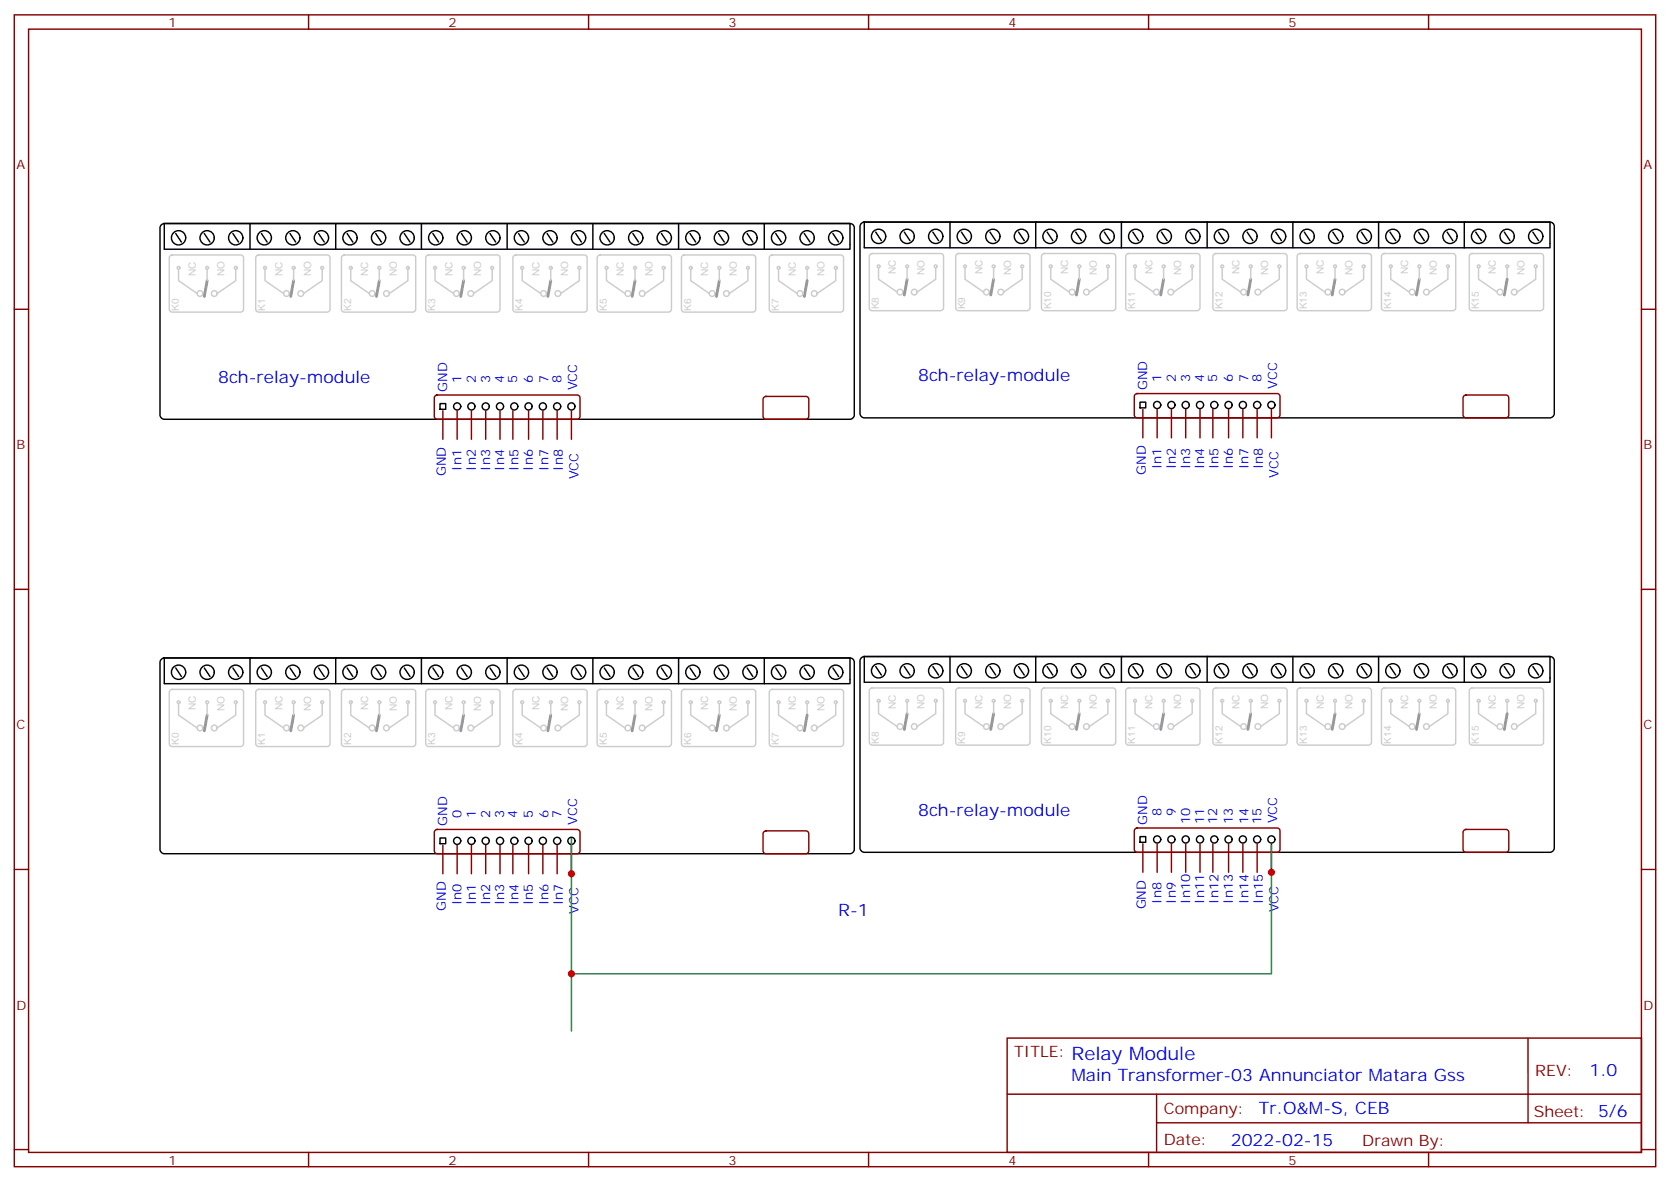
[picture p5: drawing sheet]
<svg xmlns="http://www.w3.org/2000/svg" width="412mm" height="292mm" viewBox="0 0 412 292" stroke-linecap="round" stroke-linejoin="round" font-family="sans-serif">
<g fill="none" stroke="#870000" stroke-width=".35">
<path d="M3.5 3.7h405.4v284.3h-405.4zM7.1 7.2h398.2v277.3h-398.2zM76.2 3.7v3.5M145.3 3.7v3.5M214.5 3.7v3.5M283.6 3.7v3.5M352.8 3.7v3.5M3.5 76.3h3.6M405.3 76.3h3.6M107.5 97.7l.4-.2h34.6a.71 .71 0 0 1 .7 .7v4.6a.76 .76 0 0 1-.7 .7h-34.6a.76 .76 0 0 1-.7-.7v-4.6zM188.7 98.1l.4-.2h9.9a.71 .71 0 0 1 .7 .7v4.2a.76 .76 0 0 1-.7 .7h-9.9a.76 .76 0 0 1-.7-.7v-4.2zM280.3 97.4l.5-.2h34.6a.71 .71 0 0 1 .7 .7v4.5a.76 .76 0 0 1-.7 .8h-34.6a.76 .76 0 0 1-.7-.8v-4.5z"/>
<path d="M361.5 97.7l.5-.2h9.9a.71 .71 0 0 1 .7 .7v4.2a.76 .76 0 0 1-.7 .8h-9.9a.76 .76 0 0 1-.7-.8v-4.2zM109.4 101.4v7M112.9 101.4v7M116.4 101.4v7M119.9 101.4v7M123.5 101.4v7M126.6 101.4v7M130.5 101.4v7M134.1 101.4v7M137.6 101.4v7M141.1 101.4v7M282.2 101v7.1"/>
<path d="M285.8 101v7.1M289.3 101v7.1M292.8 101v7.1M296.3 101v7.1M299.5 101v7.1M303.4 101v7.1M306.9 101v7.1M310.4 101v7.1M314 101v7.1M3.5 145.5h3.6M405.3 145.5h3.6M3.5 214.6h3.6"/>
<path d="M107.5 205l.4-.2h34.6a.71 .71 0 0 1 .7 .7v4.5a.76 .76 0 0 1-.7 .7h-34.6a.76 .76 0 0 1-.7-.7v-4.5zM109.4 208.6v7.1M112.9 208.6v7.1M116.4 208.6v7.1M119.9 208.6v7.1M123.5 208.6v7.1M126.6 208.6v7.1M130.5 208.6v7.1M134.1 208.6v7.1M137.6 208.6v7.1M141.1 208.6v7.1M188.7 205.3l.4-.2h9.9a.71 .71 0 0 1 .7 .7v4.2a.76 .76 0 0 1-.7 .7h-9.9a.76 .76 0 0 1-.7-.7v-4.2z"/>
<path d="M280.3 204.6l.5-.2h34.6a.71 .71 0 0 1 .7 .7v4.6a.76 .76 0 0 1-.7 .7h-34.6a.76 .76 0 0 1-.7-.7v-4.6zM282.2 208.3v7M285.8 208.3v7M289.3 208.3v7M292.8 208.3v7M296.3 208.3v7M299.5 208.3v7M303.4 208.3v7M306.9 208.3v7M310.4 208.3v7M314 208.3v7M361.5 205l.5-.2h9.9a.71 .71 0 0 1 .7 .7v4.2a.76 .76 0 0 1-.7 .7h-9.9a.76 .76 0 0 1-.7-.7v-4.2z"/>
<path d="M405.3 214.6h3.6M248.7 256.3h156.6v28.2h-156.6zM377.3 256.3v20.9M248.7 270.1h156.5M285.6 277.2h119.6M285.6 270.1v14.1M3.5 283.8h3.6M76.2 284.5v3.5M145.3 284.5v3.5M214.5 284.5v3.5M283.6 284.5v3.5M352.8 284.5v3.5"/>
<path d="M405.3 283.8h3.6"/>
</g>
<g fill="none" stroke="#ccc" stroke-width=".35">
<path d="M42 63.1l.5-.2h16.9a.71 .71 0 0 1 .7 .7v12.7a.76 .76 0 0 1-.7 .7h-16.9a.76 .76 0 0 1-.7-.7v-12.7zM44.1 66.5v2.8l4.6 3.2M51.2 66.5v2.8M58.2 66.5v2.8l-4.6 3.2M63.4 63.1l.5-.2h16.9a.71 .71 0 0 1 .7 .7v12.7a.76 .76 0 0 1-.7 .7h-16.9a.76 .76 0 0 1-.8-.7v-12.7zM65.4 66.5v2.8l4.6 3.2M72.5 66.5v2.8M79.6 66.5v2.8l-4.6 3.2M84.5 63.1l.5-.2h17a.71 .71 0 0 1 .7 .7v12.7a.76 .76 0 0 1-.7 .7h-17a.76 .76 0 0 1-.7-.7v-12.7zM86.6 66.5v2.8l4.6 3.2M93.7 66.5v2.8M100.7 66.5v2.8l-4.6 3.2"/>
<path d="M105.4 63.1l.4-.2h17a.71 .71 0 0 1 .7 .7v12.7a.76 .76 0 0 1-.7 .7h-17a.76 .76 0 0 1-.7-.7v-12.7zM107.4 66.5v2.8l4.6 3.2M114.5 66.5v2.8M121.5 66.5v2.8l-4.5 3.2M126.9 63.1l.5-.2h16.9a.71 .71 0 0 1 .7 .7v12.7a.76 .76 0 0 1-.7 .7h-16.9a.76 .76 0 0 1-.8-.7v-12.7zM128.9 66.5v2.8l4.6 3.2M136 66.5v2.8M143.1 66.5v2.8l-4.6 3.2M147.7 63.1l.5-.2h16.9a.71 .71 0 0 1 .7 .7v12.7a.76 .76 0 0 1-.7 .7h-16.9a.76 .76 0 0 1-.7-.7v-12.7zM149.8 66.5v2.8l4.5 3.2M156.8 66.5v2.8M163.9 66.5v2.8l-4.6 3.2"/>
<path d="M168.5 63.1l.5-.2h16.9a.71 .71 0 0 1 .7 .7v12.7a.76 .76 0 0 1-.7 .7h-16.9a.76 .76 0 0 1-.7-.7v-12.7zM170.6 66.5v2.8l4.6 3.2M177.6 66.5v2.8M184.7 66.5v2.8l-4.6 3.2M190.2 63.1l.5-.2h16.9a.71 .71 0 0 1 .7 .7v12.7a.76 .76 0 0 1-.7 .7h-16.9a.76 .76 0 0 1-.7-.7v-12.7zM192.3 66.5v2.8l4.5 3.2M199.3 66.5v2.8M206.4 66.5v2.8l-4.6 3.2M214.9 62.8l.5-.2h16.9a.71 .71 0 0 1 .7 .7v12.7a.76 .76 0 0 1-.7 .7h-16.9a.76 .76 0 0 1-.7-.7v-12.7zM217 66.1v2.8l4.5 3.2M224 66.1v2.8M231.1 66.1v2.8l-4.6 3.2"/>
<path d="M236.2 62.8l.5-.2h16.9a.71 .71 0 0 1 .8 .7v12.7a.76 .76 0 0 1-.8 .7h-16.9a.76 .76 0 0 1-.7-.7v-12.7zM238.3 66.1v2.8l4.6 3.2M245.4 66.1v2.8M252.4 66.1v2.8l-4.6 3.2M257.4 62.8l.5-.2h16.9a.71 .71 0 0 1 .7 .7v12.7a.76 .76 0 0 1-.7 .7h-16.9a.76 .76 0 0 1-.7-.7v-12.7zM259.5 66.1v2.8l4.6 3.2M266.5 66.1v2.8M273.6 66.1v2.8l-4.6 3.2M278.2 62.8l.5-.2h16.9a.71 .71 0 0 1 .7 .7v12.7a.76 .76 0 0 1-.7 .7h-16.9a.76 .76 0 0 1-.7-.7v-12.7zM280.3 66.1v2.8l4.6 3.2M287.3 66.1v2.8M294.4 66.1v2.8l-4.6 3.2"/>
<path d="M299.7 62.8l.5-.2h16.9a.71 .71 0 0 1 .8 .7v12.7a.76 .76 0 0 1-.8 .7h-16.9a.76 .76 0 0 1-.7-.7v-12.7zM301.8 66.1v2.8l4.6 3.2M308.9 66.1v2.8M315.9 66.1v2.8l-4.6 3.2M320.6 62.8l.4-.2h17a.71 .71 0 0 1 .7 .7v12.7a.76 .76 0 0 1-.7 .7h-17a.76 .76 0 0 1-.7-.7v-12.7zM322.6 66.1v2.8l4.6 3.2M329.7 66.1v2.8M336.7 66.1v2.8l-4.6 3.2M341.4 62.8l.4-.2h17a.71 .71 0 0 1 .7 .7v12.7a.76 .76 0 0 1-.7 .7h-17a.76 .76 0 0 1-.7-.7v-12.7zM343.4 66.1v2.8l4.6 3.2M350.5 66.1v2.8M357.5 66.1v2.8l-4.5 3.2"/>
<path d="M363.1 62.8l.4-.2h17a.71 .71 0 0 1 .7 .7v12.7a.76 .76 0 0 1-.7 .7h-17a.76 .76 0 0 1-.7-.7v-12.7zM365.1 66.1v2.8l4.6 3.2M372.2 66.1v2.8M379.2 66.1v2.8l-4.6 3.2M42 170.4l.5-.2h16.9a.71 .71 0 0 1 .7 .7v12.7a.76 .76 0 0 1-.7 .7h-16.9a.76 .76 0 0 1-.7-.7v-12.7zM44.1 173.7v2.8l4.6 3.2M51.2 173.7v2.8M58.2 173.7v2.8l-4.6 3.2M63.4 170.4l.5-.2h16.9a.71 .71 0 0 1 .7 .7v12.7a.76 .76 0 0 1-.7 .7h-16.9a.76 .76 0 0 1-.8-.7v-12.7zM65.4 173.7v2.8l4.6 3.2M72.5 173.7v2.8M79.6 173.7v2.8l-4.6 3.2"/>
<path d="M84.5 170.4l.5-.2h17a.71 .71 0 0 1 .7 .7v12.7a.76 .76 0 0 1-.7 .7h-17a.76 .76 0 0 1-.7-.7v-12.7zM86.6 173.7v2.8l4.6 3.2M93.7 173.7v2.8M100.7 173.7v2.8l-4.6 3.2M105.4 170.4l.4-.2h17a.71 .71 0 0 1 .7 .7v12.7a.76 .76 0 0 1-.7 .7h-17a.76 .76 0 0 1-.7-.7v-12.7zM107.4 173.7v2.8l4.6 3.2M114.5 173.7v2.8M121.5 173.7v2.8l-4.5 3.2M126.9 170.4l.5-.2h16.9a.71 .71 0 0 1 .7 .7v12.7a.76 .76 0 0 1-.7 .7h-16.9a.76 .76 0 0 1-.8-.7v-12.7zM128.9 173.7v2.8l4.6 3.2M136 173.7v2.8M143.1 173.7v2.8l-4.6 3.2"/>
<path d="M147.7 170.4l.5-.2h16.9a.71 .71 0 0 1 .7 .7v12.7a.76 .76 0 0 1-.7 .7h-16.9a.76 .76 0 0 1-.7-.7v-12.7zM149.8 173.7v2.8l4.5 3.2M156.8 173.7v2.8M163.9 173.7v2.8l-4.6 3.2M168.5 170.4l.5-.2h16.9a.71 .71 0 0 1 .7 .7v12.7a.76 .76 0 0 1-.7 .7h-16.9a.76 .76 0 0 1-.7-.7v-12.7zM170.6 173.7v2.8l4.6 3.2M177.6 173.7v2.8M184.7 173.7v2.8l-4.6 3.2M190.2 170.4l.5-.2h16.9a.71 .71 0 0 1 .7 .7v12.7a.76 .76 0 0 1-.7 .7h-16.9a.76 .76 0 0 1-.7-.7v-12.7zM192.3 173.7v2.8l4.5 3.2M199.3 173.7v2.8M206.4 173.7v2.8l-4.6 3.2"/>
<path d="M214.9 170l.5-.2h16.9a.71 .71 0 0 1 .7 .7v12.7a.76 .76 0 0 1-.7 .7h-16.9a.76 .76 0 0 1-.7-.7v-12.7zM217 173.4v2.8l4.5 3.2M224 173.4v2.8M231.1 173.4v2.8l-4.6 3.2M236.2 170l.5-.2h16.9a.71 .71 0 0 1 .8 .7v12.7a.76 .76 0 0 1-.8 .7h-16.9a.76 .76 0 0 1-.7-.7v-12.7zM238.3 173.4v2.8l4.6 3.2M245.4 173.4v2.8M252.4 173.4v2.8l-4.6 3.2M257.4 170l.5-.2h16.9a.71 .71 0 0 1 .7 .7v12.7a.76 .76 0 0 1-.7 .7h-16.9a.76 .76 0 0 1-.7-.7v-12.7zM259.5 173.4v2.8l4.6 3.2M266.5 173.4v2.8M273.6 173.4v2.8l-4.6 3.2"/>
<path d="M278.2 170l.5-.2h16.9a.71 .71 0 0 1 .7 .7v12.7a.76 .76 0 0 1-.7 .7h-16.9a.76 .76 0 0 1-.7-.7v-12.7zM280.3 173.4v2.8l4.6 3.2M287.3 173.4v2.8M294.4 173.4v2.8l-4.6 3.2M299.7 170l.5-.2h16.9a.71 .71 0 0 1 .8 .7v12.7a.76 .76 0 0 1-.8 .7h-16.9a.76 .76 0 0 1-.7-.7v-12.7zM301.8 173.4v2.8l4.6 3.2M308.9 173.4v2.8M315.9 173.4v2.8l-4.6 3.2M320.6 170l.4-.2h17a.71 .71 0 0 1 .7 .7v12.7a.76 .76 0 0 1-.7 .7h-17a.76 .76 0 0 1-.7-.7v-12.7zM322.6 173.4v2.8l4.6 3.2M329.7 173.4v2.8M336.7 173.4v2.8l-4.6 3.2"/>
<path d="M341.4 170l.4-.2h17a.71 .71 0 0 1 .7 .7v12.7a.76 .76 0 0 1-.7 .7h-17a.76 .76 0 0 1-.7-.7v-12.7zM343.4 173.4v2.8l4.6 3.2M350.5 173.4v2.8M357.5 173.4v2.8l-4.5 3.2M363.1 170l.4-.2h17a.71 .71 0 0 1 .7 .7v12.7a.76 .76 0 0 1-.7 .7h-17a.76 .76 0 0 1-.7-.7v-12.7zM365.1 173.4v2.8l4.6 3.2M372.2 173.4v2.8M379.2 173.4v2.8l-4.6 3.2"/>
<circle cx="44.1" cy="66.1" r=".35"/>
<circle cx="49.4" cy="72.5" r=".71"/>
<circle cx="51.2" cy="66.1" r=".35"/>
<circle cx="52.9" cy="72.5" r=".71"/>
<circle cx="58.2" cy="66.1" r=".35"/>
<circle cx="65.4" cy="66.1" r=".35"/>
<circle cx="70.7" cy="72.5" r=".71"/>
<circle cx="72.5" cy="66.1" r=".35"/>
<circle cx="74.3" cy="72.5" r=".71"/>
<circle cx="79.6" cy="66.1" r=".35"/>
<circle cx="86.6" cy="66.1" r=".35"/>
<circle cx="91.9" cy="72.5" r=".71"/>
<circle cx="93.7" cy="66.1" r=".35"/>
<circle cx="95.4" cy="72.5" r=".71"/>
<circle cx="100.7" cy="66.1" r=".35"/>
<circle cx="107.4" cy="66.1" r=".35"/>
<circle cx="112.7" cy="72.5" r=".71"/>
<circle cx="114.5" cy="66.1" r=".35"/>
<circle cx="116.2" cy="72.5" r=".71"/>
<circle cx="121.5" cy="66.1" r=".35"/>
<circle cx="128.9" cy="66.1" r=".35"/>
<circle cx="134.2" cy="72.5" r=".71"/>
<circle cx="136" cy="66.1" r=".35"/>
<circle cx="137.8" cy="72.5" r=".71"/>
<circle cx="143.1" cy="66.1" r=".35"/>
<circle cx="149.8" cy="66.1" r=".35"/>
<circle cx="155.1" cy="72.5" r=".71"/>
<circle cx="156.8" cy="66.1" r=".35"/>
<circle cx="158.6" cy="72.5" r=".71"/>
<circle cx="163.9" cy="66.1" r=".35"/>
<circle cx="170.6" cy="66.1" r=".35"/>
<circle cx="175.9" cy="72.5" r=".71"/>
<circle cx="177.6" cy="66.1" r=".35"/>
<circle cx="179.4" cy="72.5" r=".71"/>
<circle cx="184.7" cy="66.1" r=".35"/>
<circle cx="192.3" cy="66.1" r=".35"/>
<circle cx="197.6" cy="72.5" r=".71"/>
<circle cx="199.3" cy="66.1" r=".35"/>
<circle cx="201.1" cy="72.5" r=".71"/>
<circle cx="206.4" cy="66.1" r=".35"/>
<circle cx="217" cy="65.8" r=".35"/>
<circle cx="222.3" cy="72.1" r=".71"/>
<circle cx="224" cy="65.8" r=".35"/>
<circle cx="225.8" cy="72.1" r=".71"/>
<circle cx="231.1" cy="65.8" r=".35"/>
<circle cx="238.3" cy="65.8" r=".35"/>
<circle cx="243.6" cy="72.1" r=".71"/>
<circle cx="245.4" cy="65.8" r=".35"/>
<circle cx="247.1" cy="72.1" r=".71"/>
<circle cx="252.4" cy="65.8" r=".35"/>
<circle cx="259.5" cy="65.8" r=".35"/>
<circle cx="264.8" cy="72.1" r=".71"/>
<circle cx="266.5" cy="65.8" r=".35"/>
<circle cx="268.3" cy="72.1" r=".71"/>
<circle cx="273.6" cy="65.8" r=".35"/>
<circle cx="280.3" cy="65.8" r=".35"/>
<circle cx="285.6" cy="72.1" r=".71"/>
<circle cx="287.3" cy="65.8" r=".35"/>
<circle cx="289.1" cy="72.1" r=".71"/>
<circle cx="294.4" cy="65.8" r=".35"/>
<circle cx="301.8" cy="65.8" r=".35"/>
<circle cx="307.1" cy="72.1" r=".71"/>
<circle cx="308.9" cy="65.8" r=".35"/>
<circle cx="310.6" cy="72.1" r=".71"/>
<circle cx="315.9" cy="65.8" r=".35"/>
<circle cx="322.6" cy="65.8" r=".35"/>
<circle cx="327.9" cy="72.1" r=".71"/>
<circle cx="329.7" cy="65.8" r=".35"/>
<circle cx="331.4" cy="72.1" r=".71"/>
<circle cx="336.7" cy="65.8" r=".35"/>
<circle cx="343.4" cy="65.8" r=".35"/>
<circle cx="348.7" cy="72.1" r=".71"/>
<circle cx="350.5" cy="65.8" r=".35"/>
<circle cx="352.3" cy="72.1" r=".71"/>
<circle cx="357.5" cy="65.8" r=".35"/>
<circle cx="365.1" cy="65.8" r=".35"/>
<circle cx="370.4" cy="72.1" r=".71"/>
<circle cx="372.2" cy="65.8" r=".35"/>
<circle cx="373.9" cy="72.1" r=".71"/>
<circle cx="379.2" cy="65.8" r=".35"/>
<circle cx="44.1" cy="173.4" r=".35"/>
<circle cx="49.4" cy="179.7" r=".71"/>
<circle cx="51.2" cy="173.4" r=".35"/>
<circle cx="52.9" cy="179.7" r=".71"/>
<circle cx="58.2" cy="173.4" r=".35"/>
<circle cx="65.4" cy="173.4" r=".35"/>
<circle cx="70.7" cy="179.7" r=".71"/>
<circle cx="72.5" cy="173.4" r=".35"/>
<circle cx="74.3" cy="179.7" r=".71"/>
<circle cx="79.6" cy="173.4" r=".35"/>
<circle cx="86.6" cy="173.4" r=".35"/>
<circle cx="91.9" cy="179.7" r=".71"/>
<circle cx="93.7" cy="173.4" r=".35"/>
<circle cx="95.4" cy="179.7" r=".71"/>
<circle cx="100.7" cy="173.4" r=".35"/>
<circle cx="107.4" cy="173.4" r=".35"/>
<circle cx="112.7" cy="179.7" r=".71"/>
<circle cx="114.5" cy="173.4" r=".35"/>
<circle cx="116.2" cy="179.7" r=".71"/>
<circle cx="121.5" cy="173.4" r=".35"/>
<circle cx="128.9" cy="173.4" r=".35"/>
<circle cx="134.2" cy="179.7" r=".71"/>
<circle cx="136" cy="173.4" r=".35"/>
<circle cx="137.8" cy="179.7" r=".71"/>
<circle cx="143.1" cy="173.4" r=".35"/>
<circle cx="149.8" cy="173.4" r=".35"/>
<circle cx="155.1" cy="179.7" r=".71"/>
<circle cx="156.8" cy="173.4" r=".35"/>
<circle cx="158.6" cy="179.7" r=".71"/>
<circle cx="163.9" cy="173.4" r=".35"/>
<circle cx="170.6" cy="173.4" r=".35"/>
<circle cx="175.9" cy="179.7" r=".71"/>
<circle cx="177.6" cy="173.4" r=".35"/>
<circle cx="179.4" cy="179.7" r=".71"/>
<circle cx="184.7" cy="173.4" r=".35"/>
<circle cx="192.3" cy="173.4" r=".35"/>
<circle cx="197.6" cy="179.7" r=".71"/>
<circle cx="199.3" cy="173.4" r=".35"/>
<circle cx="201.1" cy="179.7" r=".71"/>
<circle cx="206.4" cy="173.4" r=".35"/>
<circle cx="217" cy="173" r=".35"/>
<circle cx="222.3" cy="179.4" r=".71"/>
<circle cx="224" cy="173" r=".35"/>
<circle cx="225.8" cy="179.4" r=".71"/>
<circle cx="231.1" cy="173" r=".35"/>
<circle cx="238.3" cy="173" r=".35"/>
<circle cx="243.6" cy="179.4" r=".71"/>
<circle cx="245.4" cy="173" r=".35"/>
<circle cx="247.1" cy="179.4" r=".71"/>
<circle cx="252.4" cy="173" r=".35"/>
<circle cx="259.5" cy="173" r=".35"/>
<circle cx="264.8" cy="179.4" r=".71"/>
<circle cx="266.5" cy="173" r=".35"/>
<circle cx="268.3" cy="179.4" r=".71"/>
<circle cx="273.6" cy="173" r=".35"/>
<circle cx="280.3" cy="173" r=".35"/>
<circle cx="285.6" cy="179.4" r=".71"/>
<circle cx="287.3" cy="173" r=".35"/>
<circle cx="289.1" cy="179.4" r=".71"/>
<circle cx="294.4" cy="173" r=".35"/>
<circle cx="301.8" cy="173" r=".35"/>
<circle cx="307.1" cy="179.4" r=".71"/>
<circle cx="308.9" cy="173" r=".35"/>
<circle cx="310.6" cy="179.4" r=".71"/>
<circle cx="315.9" cy="173" r=".35"/>
<circle cx="322.6" cy="173" r=".35"/>
<circle cx="327.9" cy="179.4" r=".71"/>
<circle cx="329.7" cy="173" r=".35"/>
<circle cx="331.4" cy="179.4" r=".71"/>
<circle cx="336.7" cy="173" r=".35"/>
<circle cx="343.4" cy="173" r=".35"/>
<circle cx="348.7" cy="179.4" r=".71"/>
<circle cx="350.5" cy="173" r=".35"/>
<circle cx="352.3" cy="179.4" r=".71"/>
<circle cx="357.5" cy="173" r=".35"/>
<circle cx="365.1" cy="173" r=".35"/>
<circle cx="370.4" cy="179.4" r=".71"/>
<circle cx="372.2" cy="173" r=".35"/>
<circle cx="373.9" cy="179.4" r=".71"/>
<circle cx="379.2" cy="173" r=".35"/>
</g>
<g fill="none" stroke="#000" stroke-width=".35">
<path d="M39.7 55.6l.9-.4h169.3a1.06 1.06 0 0 1 1.1 1v46.2a1.13 1.13 0 0 1-1.1 1.1h-169.3a1.13 1.13 0 0 1-1.1-1.1v-46.2zM40.6 55.2v6.3h169.3v-6.3h-169M43.4 57.6l1.4 2.2M50.4 57.6l1.5 2.2M57.5 57.6l1.4 2.2M61.7 55.2v6.3M64.6 57.6l1.4 2.2M71.6 57.6l1.4 2.2M78.7 57.6l1.4 2.2M82.9 55.2v6.3M85.7 57.6l1.4 2.2M92.8 57.6l1.4 2.2"/>
<path d="M99.8 57.6l1.4 2.2M104.1 55.2v6.3M106.9 57.6l1.4 2.2M113.9 57.6l1.5 2.2M121 57.6l1.4 2.2M125.2 55.2v6.3M128.1 57.6l1.4 2.2M135.1 57.6l1.4 2.2M142.2 57.6l1.4 2.2M146.4 55.2v6.3M149.2 57.6l1.4 2.2M156.3 57.6l1.4 2.2"/>
<path d="M163.3 57.6l1.4 2.2M167.6 55.2v6.3M170.4 57.6l1.4 2.2M177.4 57.6l1.5 2.2M184.5 57.6l1.4 2.2M188.7 55.2v6.3M191.6 57.6l1.4 2.2M198.6 57.6l1.4 2.2M205.7 57.6l1.4 2.2M212.6 55.3l.8-.5h169.4a1.06 1.06 0 0 1 1 1.1v46.2a1.13 1.13 0 0 1-1 1.1h-169.4a1.13 1.13 0 0 1-1-1.1v-46.2zM213.4 54.8v6.4h169.4v-6.4h-169M216.3 57.3l1.4 2.1"/>
<path d="M223.3 57.3l1.4 2.1M230.4 57.3l1.4 2.1M234.6 54.8v6.4M237.4 57.3l1.4 2.1M244.5 57.3l1.4 2.1M251.5 57.3l1.4 2.1M255.8 54.8v6.4M258.6 57.3l1.4 2.1M265.6 57.3l1.5 2.1M272.7 57.3l1.4 2.1M276.9 54.8v6.4M279.8 57.3l1.4 2.1"/>
<path d="M286.8 57.3l1.4 2.1M293.9 57.3l1.4 2.1M298.1 54.8v6.4M300.9 57.3l1.4 2.1M308 57.3l1.4 2.1M315 57.3l1.4 2.1M319.3 54.8v6.4M322.1 57.3l1.4 2.1M329.1 57.3l1.5 2.1M336.2 57.3l1.4 2.1M340.4 54.8v6.4M343.3 57.3l1.4 2.1"/>
<path d="M350.3 57.3l1.4 2.1M357.4 57.3l1.4 2.1M361.6 54.8v6.4M364.4 57.3l1.4 2.1M371.5 57.3l1.4 2.1M378.5 57.3l1.4 2.1M108.7 99.6h1.4v1.4h-1.4zM281.5 99.3h1.4v1.4h-1.4zM39.7 162.9l.9-.5h169.3a1.06 1.06 0 0 1 1.1 1.1v46.2a1.13 1.13 0 0 1-1.1 1h-169.3a1.13 1.13 0 0 1-1.1-1v-46.2zM40.6 162.4v6.4h169.3v-6.4h-169M43.4 164.9l1.4 2.1M50.4 164.9l1.5 2.1"/>
<path d="M57.5 164.9l1.4 2.1M61.7 162.4v6.4M64.6 164.9l1.4 2.1M71.6 164.9l1.4 2.1M78.7 164.9l1.4 2.1M82.9 162.4v6.4M85.7 164.9l1.4 2.1M92.8 164.9l1.4 2.1M99.8 164.9l1.4 2.1M104.1 162.4v6.4M106.9 164.9l1.4 2.1M113.9 164.9l1.5 2.1"/>
<path d="M121 164.9l1.4 2.1M125.2 162.4v6.4M128.1 164.9l1.4 2.1M135.1 164.9l1.4 2.1M142.2 164.9l1.4 2.1M146.4 162.4v6.4M149.2 164.9l1.4 2.1M156.3 164.9l1.4 2.1M163.3 164.9l1.4 2.1M167.6 162.4v6.4M170.4 164.9l1.4 2.1M177.4 164.9l1.5 2.1"/>
<path d="M184.5 164.9l1.4 2.1M188.7 162.4v6.4M191.6 164.9l1.4 2.1M198.6 164.9l1.4 2.1M205.7 164.9l1.4 2.1M212.6 162.5l.8-.4h169.4a1.06 1.06 0 0 1 1 1v46.2a1.13 1.13 0 0 1-1 1.1h-169.4a1.13 1.13 0 0 1-1-1.1v-46.2zM213.4 162.1v6.3h169.4v-6.3h-169M216.3 164.5l1.4 2.2M223.3 164.5l1.4 2.2M230.4 164.5l1.4 2.2M234.6 162.1v6.3M237.4 164.5l1.4 2.2"/>
<path d="M244.5 164.5l1.4 2.2M251.5 164.5l1.4 2.2M255.8 162.1v6.3M258.6 164.5l1.4 2.2M265.6 164.5l1.5 2.2M272.7 164.5l1.4 2.2M276.9 162.1v6.3M279.8 164.5l1.4 2.2M286.8 164.5l1.4 2.2M293.9 164.5l1.4 2.2M298.1 162.1v6.3M300.9 164.5l1.4 2.2"/>
<path d="M308 164.5l1.4 2.2M315 164.5l1.4 2.2M319.3 162.1v6.3M322.1 164.5l1.4 2.2M329.1 164.5l1.5 2.2M336.2 164.5l1.4 2.2M340.4 162.1v6.3M343.3 164.5l1.4 2.2M350.3 164.5l1.4 2.2M357.4 164.5l1.4 2.2M361.6 162.1v6.3M364.4 164.5l1.4 2.2"/>
<path d="M371.5 164.5l1.4 2.2M378.5 164.5l1.4 2.2M108.7 206.9h1.4v1.4h-1.4zM281.5 206.5h1.4v1.4h-1.4z"/>
<circle cx="44.1" cy="58.7" r="1.76"/>
<circle cx="51.2" cy="58.7" r="1.76"/>
<circle cx="58.2" cy="58.7" r="1.76"/>
<circle cx="65.3" cy="58.7" r="1.76"/>
<circle cx="72.3" cy="58.7" r="1.76"/>
<circle cx="79.4" cy="58.7" r="1.76"/>
<circle cx="86.4" cy="58.7" r="1.76"/>
<circle cx="93.5" cy="58.7" r="1.76"/>
<circle cx="100.5" cy="58.7" r="1.76"/>
<circle cx="107.6" cy="58.7" r="1.76"/>
<circle cx="114.7" cy="58.7" r="1.76"/>
<circle cx="121.7" cy="58.7" r="1.76"/>
<circle cx="128.8" cy="58.7" r="1.76"/>
<circle cx="135.8" cy="58.7" r="1.76"/>
<circle cx="142.9" cy="58.7" r="1.76"/>
<circle cx="149.9" cy="58.7" r="1.76"/>
<circle cx="157" cy="58.7" r="1.76"/>
<circle cx="164" cy="58.7" r="1.76"/>
<circle cx="171.1" cy="58.7" r="1.76"/>
<circle cx="178.2" cy="58.7" r="1.76"/>
<circle cx="185.2" cy="58.7" r="1.76"/>
<circle cx="192.3" cy="58.7" r="1.76"/>
<circle cx="199.3" cy="58.7" r="1.76"/>
<circle cx="206.4" cy="58.7" r="1.76"/>
<circle cx="217" cy="58.3" r="1.76"/>
<circle cx="224" cy="58.3" r="1.76"/>
<circle cx="231.1" cy="58.3" r="1.76"/>
<circle cx="238.1" cy="58.3" r="1.76"/>
<circle cx="245.2" cy="58.3" r="1.76"/>
<circle cx="252.2" cy="58.3" r="1.76"/>
<circle cx="259.3" cy="58.3" r="1.76"/>
<circle cx="266.3" cy="58.3" r="1.76"/>
<circle cx="273.4" cy="58.3" r="1.76"/>
<circle cx="280.5" cy="58.3" r="1.76"/>
<circle cx="287.5" cy="58.3" r="1.76"/>
<circle cx="294.6" cy="58.3" r="1.76"/>
<circle cx="301.6" cy="58.3" r="1.76"/>
<circle cx="308.7" cy="58.3" r="1.76"/>
<circle cx="315.7" cy="58.3" r="1.76"/>
<circle cx="322.8" cy="58.3" r="1.76"/>
<circle cx="329.8" cy="58.3" r="1.76"/>
<circle cx="336.9" cy="58.3" r="1.76"/>
<circle cx="344" cy="58.3" r="1.76"/>
<circle cx="351" cy="58.3" r="1.76"/>
<circle cx="358.1" cy="58.3" r="1.76"/>
<circle cx="365.1" cy="58.3" r="1.76"/>
<circle cx="372.2" cy="58.3" r="1.76"/>
<circle cx="379.2" cy="58.3" r="1.76"/>
<circle cx="285.8" cy="100" r=".88"/>
<circle cx="289.3" cy="100" r=".88"/>
<circle cx="292.8" cy="100" r=".88"/>
<circle cx="296.3" cy="100" r=".88"/>
<circle cx="299.9" cy="100" r=".88"/>
<circle cx="303.4" cy="100" r=".88"/>
<circle cx="306.9" cy="100" r=".88"/>
<circle cx="310.4" cy="100" r=".88"/>
<circle cx="314" cy="100" r=".88"/>
<circle cx="112.9" cy="100.3" r=".88"/>
<circle cx="116.4" cy="100.3" r=".88"/>
<circle cx="119.9" cy="100.3" r=".88"/>
<circle cx="123.5" cy="100.3" r=".88"/>
<circle cx="127" cy="100.3" r=".88"/>
<circle cx="130.5" cy="100.3" r=".88"/>
<circle cx="134.1" cy="100.3" r=".88"/>
<circle cx="137.6" cy="100.3" r=".88"/>
<circle cx="141.1" cy="100.3" r=".88"/>
<circle cx="44.1" cy="165.9" r="1.76"/>
<circle cx="51.2" cy="165.9" r="1.76"/>
<circle cx="58.2" cy="165.9" r="1.76"/>
<circle cx="65.3" cy="165.9" r="1.76"/>
<circle cx="72.3" cy="165.9" r="1.76"/>
<circle cx="79.4" cy="165.9" r="1.76"/>
<circle cx="86.4" cy="165.9" r="1.76"/>
<circle cx="93.5" cy="165.9" r="1.76"/>
<circle cx="100.5" cy="165.9" r="1.76"/>
<circle cx="107.6" cy="165.9" r="1.76"/>
<circle cx="114.7" cy="165.9" r="1.76"/>
<circle cx="121.7" cy="165.9" r="1.76"/>
<circle cx="128.8" cy="165.9" r="1.76"/>
<circle cx="135.8" cy="165.9" r="1.76"/>
<circle cx="142.9" cy="165.9" r="1.76"/>
<circle cx="149.9" cy="165.9" r="1.76"/>
<circle cx="157" cy="165.9" r="1.76"/>
<circle cx="164" cy="165.9" r="1.76"/>
<circle cx="171.1" cy="165.9" r="1.76"/>
<circle cx="178.2" cy="165.9" r="1.76"/>
<circle cx="185.2" cy="165.9" r="1.76"/>
<circle cx="192.3" cy="165.9" r="1.76"/>
<circle cx="199.3" cy="165.9" r="1.76"/>
<circle cx="206.4" cy="165.9" r="1.76"/>
<circle cx="217" cy="165.6" r="1.76"/>
<circle cx="224" cy="165.6" r="1.76"/>
<circle cx="231.1" cy="165.6" r="1.76"/>
<circle cx="238.1" cy="165.6" r="1.76"/>
<circle cx="245.2" cy="165.6" r="1.76"/>
<circle cx="252.2" cy="165.6" r="1.76"/>
<circle cx="259.3" cy="165.6" r="1.76"/>
<circle cx="266.3" cy="165.6" r="1.76"/>
<circle cx="273.4" cy="165.6" r="1.76"/>
<circle cx="280.5" cy="165.6" r="1.76"/>
<circle cx="287.5" cy="165.6" r="1.76"/>
<circle cx="294.6" cy="165.6" r="1.76"/>
<circle cx="301.6" cy="165.6" r="1.76"/>
<circle cx="308.7" cy="165.6" r="1.76"/>
<circle cx="315.7" cy="165.6" r="1.76"/>
<circle cx="322.8" cy="165.6" r="1.76"/>
<circle cx="329.8" cy="165.6" r="1.76"/>
<circle cx="336.9" cy="165.6" r="1.76"/>
<circle cx="344" cy="165.6" r="1.76"/>
<circle cx="351" cy="165.6" r="1.76"/>
<circle cx="358.1" cy="165.6" r="1.76"/>
<circle cx="365.1" cy="165.6" r="1.76"/>
<circle cx="372.2" cy="165.6" r="1.76"/>
<circle cx="379.2" cy="165.6" r="1.76"/>
<circle cx="112.9" cy="207.6" r=".88"/>
<circle cx="116.4" cy="207.6" r=".88"/>
<circle cx="119.9" cy="207.6" r=".88"/>
<circle cx="123.5" cy="207.6" r=".88"/>
<circle cx="127" cy="207.6" r=".88"/>
<circle cx="130.5" cy="207.6" r=".88"/>
<circle cx="134.1" cy="207.6" r=".88"/>
<circle cx="137.6" cy="207.6" r=".88"/>
<circle cx="141.1" cy="207.6" r=".88"/>
<circle cx="285.8" cy="207.2" r=".88"/>
<circle cx="289.3" cy="207.2" r=".88"/>
<circle cx="292.8" cy="207.2" r=".88"/>
<circle cx="296.3" cy="207.2" r=".88"/>
<circle cx="299.9" cy="207.2" r=".88"/>
<circle cx="303.4" cy="207.2" r=".88"/>
<circle cx="306.9" cy="207.2" r=".88"/>
<circle cx="310.4" cy="207.2" r=".88"/>
<circle cx="314" cy="207.2" r=".88"/>
</g>
<g fill="none" stroke="#999" stroke-width=".71">
<path d="M51.2 69.3l-.8 3.9M72.5 69.3l-.7 3.9M93.7 69.3l-.7 3.9M114.5 69.3l-.7 3.9M136 69.3l-.7 3.9M156.8 69.3l-.7 3.9M177.6 69.3l-.7 3.9M199.3 69.3l-.7 3.9M224 68.9l-.7 3.9M245.4 68.9l-.7 3.9M266.5 68.9l-.7 3.9M287.3 68.9l-.7 3.9"/>
<path d="M308.9 68.9l-.7 3.9M329.7 68.9l-.7 3.9M350.5 68.9l-.7 3.9M372.2 68.9l-.7 3.9M51.2 176.5l-.8 3.9M72.5 176.5l-.7 3.9M93.7 176.5l-.7 3.9M114.5 176.5l-.7 3.9M136 176.5l-.7 3.9M156.8 176.5l-.7 3.9M177.6 176.5l-.7 3.9M199.3 176.5l-.7 3.9"/>
<path d="M224 176.2l-.7 3.9M245.4 176.2l-.7 3.9M266.5 176.2l-.7 3.9M287.3 176.2l-.7 3.9M308.9 176.2l-.7 3.9M329.7 176.2l-.7 3.9M350.5 176.2l-.7 3.9M372.2 176.2l-.7 3.9"/>
</g>
<path d="M141.1 206.9v33.5h172.9v-31.8M141.1 240.4v14.1" fill="none" stroke="#008700" stroke-width=".35"/>
<g fill="#c00">
<circle cx="141.1" cy="215.7" r=".88"/>
<circle cx="314" cy="215.3" r=".88"/>
<circle cx="141.1" cy="240.4" r=".88"/>
</g>
<text font-size="4.6" fill="#00f" x="264.6" y="261.5">Relay Module</text>
<g font-size="4.2" fill="#00f">
<text x="53.9" y="94.5">8ch-relay-module</text>
<text x="226.7" y="94.1">8ch-relay-module</text>
<text x="226.7" y="201.4">8ch-relay-module</text>
<text x="207" y="226.1">R-1</text>
<text x="264.6" y="266.8">Main Transformer-03 Annunciator Matara Gss</text>
<text x="392.5" y="265.5">1.0</text>
<text x="310.9" y="275.1">Tr.O&amp;M-S, CEB</text>
<text x="304" y="282.9">2022-02-15</text>
</g>
<g font-size="3.9" fill="#800">
<text x="250.5" y="260.8">TITLE:</text>
<text x="379.1" y="265.5">REV:</text>
<text x="287.4" y="275">Company:</text>
<text x="378.7" y="275.7">Sheet: 5/6</text>
<text x="287.4" y="282.7">Date:</text>
<text x="336.4" y="282.8">Drawn By:</text>
</g>
<g font-size="3.2" fill="#800">
<text x="41.6" y="6.7">1</text>
<text x="110.8" y="6.7">2</text>
<text x="179.9" y="6.7">3</text>
<text x="249.1" y="6.7">4</text>
<text x="318.2" y="6.7">5</text>
<text x="4.1" y="41.8">A</text>
<text x="405.9" y="41.8">A</text>
<text x="4.1" y="110.9">B</text>
<text x="405.9" y="110.9">B</text>
<text x="4.1" y="180.1">C</text>
<text x="405.9" y="180.1">C</text>
<text x="4.1" y="249.2">D</text>
<text x="405.9" y="249.2">D</text>
<text x="41.6" y="287.5">1</text>
<text x="110.8" y="287.5">2</text>
<text x="179.9" y="287.5">3</text>
<text x="249.1" y="287.5">4</text>
<text x="318.2" y="287.5">5</text>
</g>
<g font-size="3.2" fill="#00f">
<text x="113.9" y="94.6" transform="rotate(-90 113.9 94.6)">1</text>
<text x="117.5" y="94.6" transform="rotate(-90 117.5 94.6)">2</text>
<text x="121" y="94.6" transform="rotate(-90 121 94.6)">3</text>
<text x="124.5" y="94.6" transform="rotate(-90 124.5 94.6)">4</text>
<text x="127.7" y="94.6" transform="rotate(-90 127.7 94.6)">5</text>
<text x="131.6" y="94.6" transform="rotate(-90 131.6 94.6)">6</text>
<text x="135.5" y="94.6" transform="rotate(-90 135.5 94.6)">7</text>
<text x="138.6" y="94.6" transform="rotate(-90 138.6 94.6)">8</text>
<text x="286.8" y="94.2" transform="rotate(-90 286.8 94.2)">1</text>
<text x="290.3" y="94.2" transform="rotate(-90 290.3 94.2)">2</text>
<text x="293.9" y="94.2" transform="rotate(-90 293.9 94.2)">3</text>
<text x="297.4" y="94.2" transform="rotate(-90 297.4 94.2)">4</text>
<text x="300.6" y="94.2" transform="rotate(-90 300.6 94.2)">5</text>
<text x="304.4" y="94.2" transform="rotate(-90 304.4 94.2)">6</text>
<text x="308.3" y="94.2" transform="rotate(-90 308.3 94.2)">7</text>
<text x="311.5" y="94.2" transform="rotate(-90 311.5 94.2)">8</text>
<text x="315.4" y="96" transform="rotate(-90 315.4 96)">VCC</text>
<text x="110.4" y="96.7" transform="rotate(-90 110.4 96.7)">GND</text>
<text x="142.5" y="96.3" transform="rotate(-90 142.5 96.3)">VCC</text>
<text x="283.3" y="96.3" transform="rotate(-90 283.3 96.3)">GND</text>
<text x="110.1" y="117.6" transform="rotate(-90 110.1 117.6)">GND</text>
<text x="113.9" y="116.2" transform="rotate(-90 113.9 116.2)">In1</text>
<text x="117.5" y="116.2" transform="rotate(-90 117.5 116.2)">In2</text>
<text x="121" y="116.2" transform="rotate(-90 121 116.2)">In3</text>
<text x="124.5" y="116.2" transform="rotate(-90 124.5 116.2)">In4</text>
<text x="128.1" y="116.2" transform="rotate(-90 128.1 116.2)">In5</text>
<text x="131.6" y="116.2" transform="rotate(-90 131.6 116.2)">In6</text>
<text x="135.5" y="116.2" transform="rotate(-90 135.5 116.2)">In7</text>
<text x="139" y="116.2" transform="rotate(-90 139 116.2)">In8</text>
<text x="142.9" y="118.3" transform="rotate(-90 142.9 118.3)">VCC</text>
<text x="282.9" y="117.3" transform="rotate(-90 282.9 117.3)">GND</text>
<text x="286.8" y="115.9" transform="rotate(-90 286.8 115.9)">In1</text>
<text x="290.3" y="115.9" transform="rotate(-90 290.3 115.9)">In2</text>
<text x="293.9" y="115.9" transform="rotate(-90 293.9 115.9)">In3</text>
<text x="297.4" y="115.9" transform="rotate(-90 297.4 115.9)">In4</text>
<text x="300.9" y="115.9" transform="rotate(-90 300.9 115.9)">In5</text>
<text x="304.4" y="115.9" transform="rotate(-90 304.4 115.9)">In6</text>
<text x="308.3" y="115.9" transform="rotate(-90 308.3 115.9)">In7</text>
<text x="311.9" y="115.9" transform="rotate(-90 311.9 115.9)">In8</text>
<text x="315.7" y="118" transform="rotate(-90 315.7 118)">VCC</text>
<text x="110.4" y="203.9" transform="rotate(-90 110.4 203.9)">GND</text>
<text x="113.9" y="201.8" transform="rotate(-90 113.9 201.8)">0</text>
<text x="117.5" y="201.8" transform="rotate(-90 117.5 201.8)">1</text>
<text x="121" y="201.8" transform="rotate(-90 121 201.8)">2</text>
<text x="124.5" y="201.8" transform="rotate(-90 124.5 201.8)">3</text>
<text x="127.7" y="201.8" transform="rotate(-90 127.7 201.8)">4</text>
<text x="131.6" y="201.8" transform="rotate(-90 131.6 201.8)">5</text>
<text x="135.5" y="201.8" transform="rotate(-90 135.5 201.8)">6</text>
<text x="138.6" y="201.8" transform="rotate(-90 138.6 201.8)">7</text>
<text x="142.5" y="203.6" transform="rotate(-90 142.5 203.6)">VCC</text>
<text x="283.3" y="203.6" transform="rotate(-90 283.3 203.6)">GND</text>
<text x="286.8" y="201.5" transform="rotate(-90 286.8 201.5)">8</text>
<text x="290.3" y="201.5" transform="rotate(-90 290.3 201.5)">9</text>
<text x="293.9" y="203.5" transform="rotate(-90 293.9 203.5)">10</text>
<text x="297.4" y="203.5" transform="rotate(-90 297.4 203.5)">11</text>
<text x="300.6" y="203.5" transform="rotate(-90 300.6 203.5)">12</text>
<text x="304.4" y="203.5" transform="rotate(-90 304.4 203.5)">13</text>
<text x="308.3" y="203.5" transform="rotate(-90 308.3 203.5)">14</text>
<text x="311.5" y="203.5" transform="rotate(-90 311.5 203.5)">15</text>
<text x="315.4" y="203.2" transform="rotate(-90 315.4 203.2)">VCC</text>
<text x="110.1" y="224.9" transform="rotate(-90 110.1 224.9)">GND</text>
<text x="113.9" y="223.4" transform="rotate(-90 113.9 223.4)">In0</text>
<text x="117.5" y="223.4" transform="rotate(-90 117.5 223.4)">In1</text>
<text x="121" y="223.4" transform="rotate(-90 121 223.4)">In2</text>
<text x="124.5" y="223.4" transform="rotate(-90 124.5 223.4)">In3</text>
<text x="128.1" y="223.4" transform="rotate(-90 128.1 223.4)">In4</text>
<text x="131.6" y="223.4" transform="rotate(-90 131.6 223.4)">In5</text>
<text x="135.5" y="223.4" transform="rotate(-90 135.5 223.4)">In6</text>
<text x="139" y="223.4" transform="rotate(-90 139 223.4)">In7</text>
<text x="142.9" y="225.6" transform="rotate(-90 142.9 225.6)">VCC</text>
<text x="282.9" y="224.5" transform="rotate(-90 282.9 224.5)">GND</text>
<text x="286.8" y="223.1" transform="rotate(-90 286.8 223.1)">In8</text>
<text x="290.3" y="223.1" transform="rotate(-90 290.3 223.1)">In9</text>
<text x="293.9" y="223.1" transform="rotate(-90 293.9 223.1)">In10</text>
<text x="297.4" y="223.1" transform="rotate(-90 297.4 223.1)">In11</text>
<text x="300.9" y="223.1" transform="rotate(-90 300.9 223.1)">In12</text>
<text x="304.4" y="223.1" transform="rotate(-90 304.4 223.1)">In13</text>
<text x="308.3" y="223.1" transform="rotate(-90 308.3 223.1)">In14</text>
<text x="311.9" y="223.1" transform="rotate(-90 311.9 223.1)">In15</text>
<text x="315.7" y="225.2" transform="rotate(-90 315.7 225.2)">VCC</text>
</g>
<g font-size="2.5" fill="#ccc">
<text x="48.4" y="68.1" transform="rotate(-90 48.4 68.1)">NC</text>
<text x="55.4" y="68.2" transform="rotate(-90 55.4 68.2)">NO</text>
<text x="69.7" y="68.1" transform="rotate(-90 69.7 68.1)">NC</text>
<text x="76.8" y="68.2" transform="rotate(-90 76.8 68.2)">NO</text>
<text x="90.9" y="68.1" transform="rotate(-90 90.9 68.1)">NC</text>
<text x="98" y="68.2" transform="rotate(-90 98 68.2)">NO</text>
<text x="111.7" y="68.1" transform="rotate(-90 111.7 68.1)">NC</text>
<text x="118.8" y="68.2" transform="rotate(-90 118.8 68.2)">NO</text>
<text x="133.2" y="68.1" transform="rotate(-90 133.2 68.1)">NC</text>
<text x="140.3" y="68.2" transform="rotate(-90 140.3 68.2)">NO</text>
<text x="154.1" y="68.1" transform="rotate(-90 154.1 68.1)">NC</text>
<text x="161.1" y="68.2" transform="rotate(-90 161.1 68.2)">NO</text>
<text x="174.9" y="68.1" transform="rotate(-90 174.9 68.1)">NC</text>
<text x="181.9" y="68.2" transform="rotate(-90 181.9 68.2)">NO</text>
<text x="196.6" y="68.1" transform="rotate(-90 196.6 68.1)">NC</text>
<text x="203.6" y="68.2" transform="rotate(-90 203.6 68.2)">NO</text>
<text x="221.3" y="67.7" transform="rotate(-90 221.3 67.7)">NC</text>
<text x="228.3" y="67.9" transform="rotate(-90 228.3 67.9)">NO</text>
<text x="242.6" y="67.7" transform="rotate(-90 242.6 67.7)">NC</text>
<text x="249.7" y="67.9" transform="rotate(-90 249.7 67.9)">NO</text>
<text x="263.8" y="67.7" transform="rotate(-90 263.8 67.7)">NC</text>
<text x="270.8" y="67.9" transform="rotate(-90 270.8 67.9)">NO</text>
<text x="284.6" y="67.7" transform="rotate(-90 284.6 67.7)">NC</text>
<text x="291.6" y="67.9" transform="rotate(-90 291.6 67.9)">NO</text>
<text x="306.1" y="67.7" transform="rotate(-90 306.1 67.7)">NC</text>
<text x="313.2" y="67.9" transform="rotate(-90 313.2 67.9)">NO</text>
<text x="326.9" y="67.7" transform="rotate(-90 326.9 67.7)">NC</text>
<text x="334" y="67.9" transform="rotate(-90 334 67.9)">NO</text>
<text x="347.7" y="67.7" transform="rotate(-90 347.7 67.7)">NC</text>
<text x="354.8" y="67.9" transform="rotate(-90 354.8 67.9)">NO</text>
<text x="369.4" y="67.7" transform="rotate(-90 369.4 67.7)">NC</text>
<text x="376.5" y="67.9" transform="rotate(-90 376.5 67.9)">NO</text>
<text x="44.2" y="76.7" transform="rotate(-90 44.2 76.7)">K0</text>
<text x="65.5" y="76.7" transform="rotate(-90 65.5 76.7)">K1</text>
<text x="86.7" y="76.7" transform="rotate(-90 86.7 76.7)">K2</text>
<text x="107.5" y="76.7" transform="rotate(-90 107.5 76.7)">K3</text>
<text x="129" y="76.7" transform="rotate(-90 129 76.7)">K4</text>
<text x="149.8" y="76.7" transform="rotate(-90 149.8 76.7)">K5</text>
<text x="170.6" y="76.7" transform="rotate(-90 170.6 76.7)">K6</text>
<text x="192.3" y="76.7" transform="rotate(-90 192.3 76.7)">K7</text>
<text x="217" y="76.3" transform="rotate(-90 217 76.3)">K8</text>
<text x="238.4" y="76.3" transform="rotate(-90 238.4 76.3)">K9</text>
<text x="259.5" y="76.3" transform="rotate(-90 259.5 76.3)">K10</text>
<text x="280.4" y="76.3" transform="rotate(-90 280.4 76.3)">K11</text>
<text x="301.9" y="76.3" transform="rotate(-90 301.9 76.3)">K12</text>
<text x="322.7" y="76.3" transform="rotate(-90 322.7 76.3)">K13</text>
<text x="343.5" y="76.3" transform="rotate(-90 343.5 76.3)">K14</text>
<text x="365.2" y="76.3" transform="rotate(-90 365.2 76.3)">K15</text>
<text x="48.4" y="175.3" transform="rotate(-90 48.4 175.3)">NC</text>
<text x="55.4" y="175.5" transform="rotate(-90 55.4 175.5)">NO</text>
<text x="69.7" y="175.3" transform="rotate(-90 69.7 175.3)">NC</text>
<text x="76.8" y="175.5" transform="rotate(-90 76.8 175.5)">NO</text>
<text x="90.9" y="175.3" transform="rotate(-90 90.9 175.3)">NC</text>
<text x="98" y="175.5" transform="rotate(-90 98 175.5)">NO</text>
<text x="111.7" y="175.3" transform="rotate(-90 111.7 175.3)">NC</text>
<text x="118.8" y="175.5" transform="rotate(-90 118.8 175.5)">NO</text>
<text x="133.2" y="175.3" transform="rotate(-90 133.2 175.3)">NC</text>
<text x="140.3" y="175.5" transform="rotate(-90 140.3 175.5)">NO</text>
<text x="154.1" y="175.3" transform="rotate(-90 154.1 175.3)">NC</text>
<text x="161.1" y="175.5" transform="rotate(-90 161.1 175.5)">NO</text>
<text x="174.9" y="175.3" transform="rotate(-90 174.9 175.3)">NC</text>
<text x="181.9" y="175.5" transform="rotate(-90 181.9 175.5)">NO</text>
<text x="196.6" y="175.3" transform="rotate(-90 196.6 175.3)">NC</text>
<text x="203.6" y="175.5" transform="rotate(-90 203.6 175.5)">NO</text>
<text x="221.3" y="175" transform="rotate(-90 221.3 175)">NC</text>
<text x="228.3" y="175.1" transform="rotate(-90 228.3 175.1)">NO</text>
<text x="242.6" y="175" transform="rotate(-90 242.6 175)">NC</text>
<text x="249.7" y="175.1" transform="rotate(-90 249.7 175.1)">NO</text>
<text x="263.8" y="175" transform="rotate(-90 263.8 175)">NC</text>
<text x="270.8" y="175.1" transform="rotate(-90 270.8 175.1)">NO</text>
<text x="284.6" y="175" transform="rotate(-90 284.6 175)">NC</text>
<text x="291.6" y="175.1" transform="rotate(-90 291.6 175.1)">NO</text>
<text x="306.1" y="175" transform="rotate(-90 306.1 175)">NC</text>
<text x="313.2" y="175.1" transform="rotate(-90 313.2 175.1)">NO</text>
<text x="326.9" y="175" transform="rotate(-90 326.9 175)">NC</text>
<text x="334" y="175.1" transform="rotate(-90 334 175.1)">NO</text>
<text x="347.7" y="175" transform="rotate(-90 347.7 175)">NC</text>
<text x="354.8" y="175.1" transform="rotate(-90 354.8 175.1)">NO</text>
<text x="369.4" y="175" transform="rotate(-90 369.4 175)">NC</text>
<text x="376.5" y="175.1" transform="rotate(-90 376.5 175.1)">NO</text>
<text x="44.2" y="183.9" transform="rotate(-90 44.2 183.9)">K0</text>
<text x="65.5" y="183.9" transform="rotate(-90 65.5 183.9)">K1</text>
<text x="86.7" y="183.9" transform="rotate(-90 86.7 183.9)">K2</text>
<text x="107.5" y="183.9" transform="rotate(-90 107.5 183.9)">K3</text>
<text x="129" y="183.9" transform="rotate(-90 129 183.9)">K4</text>
<text x="149.8" y="183.9" transform="rotate(-90 149.8 183.9)">K5</text>
<text x="170.6" y="183.9" transform="rotate(-90 170.6 183.9)">K6</text>
<text x="192.3" y="183.9" transform="rotate(-90 192.3 183.9)">K7</text>
<text x="217" y="183.6" transform="rotate(-90 217 183.6)">K8</text>
<text x="238.4" y="183.6" transform="rotate(-90 238.4 183.6)">K9</text>
<text x="259.5" y="183.6" transform="rotate(-90 259.5 183.6)">K10</text>
<text x="280.4" y="183.6" transform="rotate(-90 280.4 183.6)">K11</text>
<text x="301.9" y="183.6" transform="rotate(-90 301.9 183.6)">K12</text>
<text x="322.7" y="183.6" transform="rotate(-90 322.7 183.6)">K13</text>
<text x="343.5" y="183.6" transform="rotate(-90 343.5 183.6)">K14</text>
<text x="365.2" y="183.6" transform="rotate(-90 365.2 183.6)">K15</text>
</g>
</svg>
